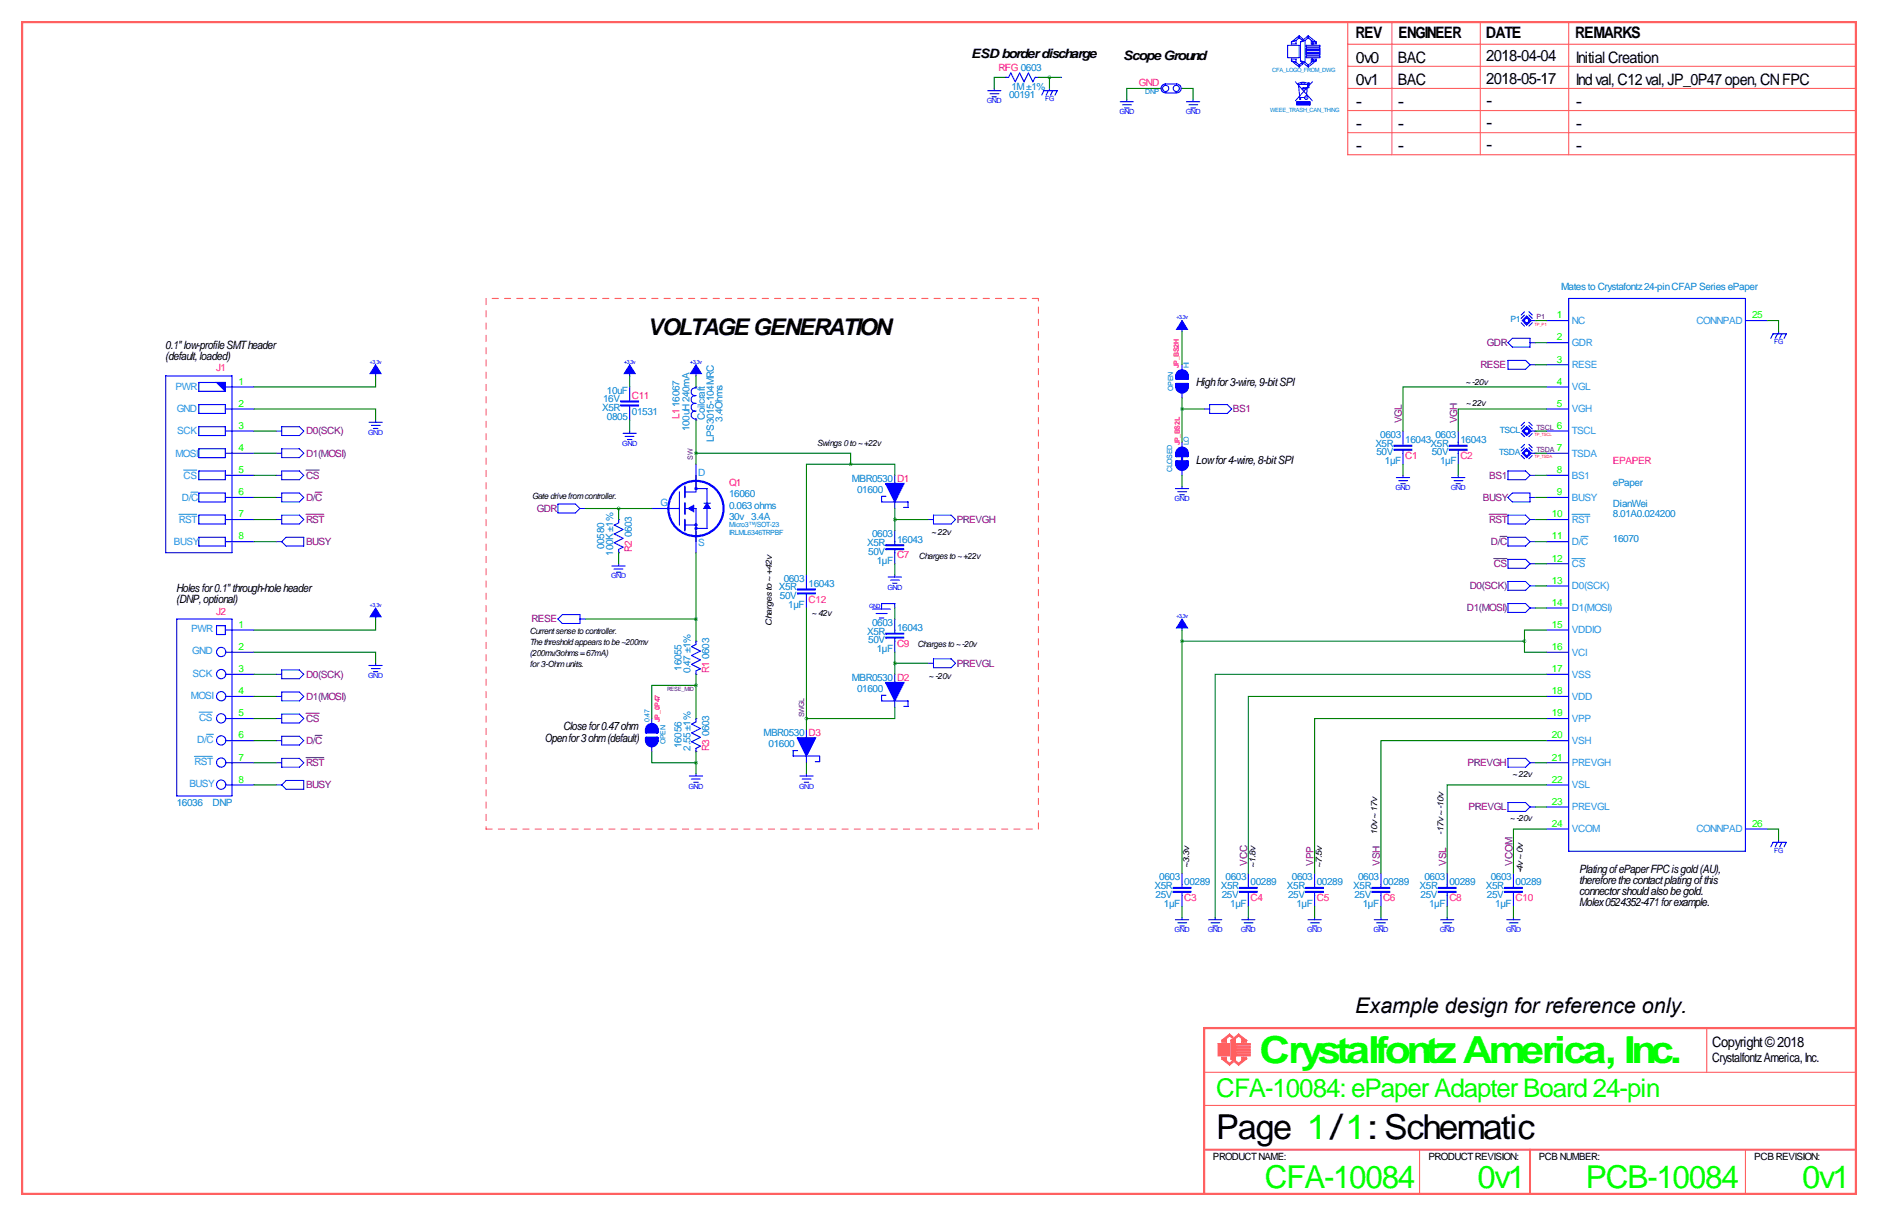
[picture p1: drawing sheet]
<svg xmlns="http://www.w3.org/2000/svg" width="432mm" height="279mm" viewBox="0 0 432 279" stroke-linecap="round" stroke-linejoin="round" font-family="sans-serif">
<g fill="none" stroke="#ff6060" stroke-width=".25">
<path d="M309.9 5.1v30.5h116.8M309.9 15.2h116.8M309.9 10.2h116.8M320 5.1v30.5M340.4 5.1v30.5M360.7 5.1v30.5M309.9 30.5h116.8M309.9 25.4h116.8M309.9 20.3h116.8M392.4 236.2v10.2M276.9 254h149.8M276.9 246.4h149.8"/>
<path d="M326.4 264.2v10.1M401.3 264.2v10.1"/>
</g>
<g fill="#ff6060" stroke="#ff6060" stroke-width=".23">
<path d="M280.9 239l1.8-1.4v.4l-.7 .7z"/>
<path d="M285.9 238.9l.7 .1v.5h-.7z"/>
<path d="M282.7 237.6l.8 .7-.2 .2-.6-.5z"/>
<path d="M283 239l1.8-1.4v.4l-.7 .7z"/>
<path d="M284.8 237.6l1.8 1.4-.7-.1-1.1-.9z"/>
<path d="M284.3 239.8h3.2v.3h-3.2z"/>
<path d="M284.3 240.4h3.2v.3h-3.2z"/>
<path d="M284.3 241h3.2v.4h-3.2z"/>
<path d="M285.5 238.7l.4 .2v.6h-.4z"/>
<path d="M285.9 242.9h.7v.4l-.7 .1z"/>
<path d="M282.7 244.3l.6-.5 .2 .3-.8 .7z"/>
<path d="M283 243.3l1.1 .4 .7 .6v.5z"/>
<path d="M284.8 244.3l1.1-.9 .7-.1-1.8 1.5z"/>
<path d="M284.3 241.7h3.2v.3h-3.2z"/>
<path d="M284.3 242.3h3.2v.3h-3.2z"/>
<path d="M285.5 242.9h.4v.5l-.4 .3z"/>
<path d="M283 239l1.1-.3v5l-1.1-.4z"/>
<path d="M280.9 239l1.1-.3v.8h-1.1z"/>
<path d="M280.9 242.9h1.1v.8l-1.1-.4z"/>
<path d="M280.1 239.8h2.6v2.8h-2.6z"/>
<path d="M280.9 243.3l1.1 .4 .7 .6v.5z"/>
</g>
<path d="M276.9 264.2h149.8M351.8 264.2v10.1" fill="none" stroke="#ff6060" stroke-width=".46"/>
<path d="M5.1 5.1h421.6v269.2h-421.6zM426.7 236.2h-149.8v38.1" fill="none" stroke="#ff6060" stroke-width=".51"/>
<path d="M111.8 68.6v121.9M238.8 68.6h-127M111.8 190.5h127M238.8 190.5v-121.9" fill="none" stroke="#ff6060" stroke-width=".25" stroke-dasharray="1.4 1.4"/>
<g fill="none" stroke="#00f" stroke-width=".23">
<path d="M231.1 17.8h.1M231.1 17.8h.3M238.5 17.8h.3M238.8 17.8h.1M243.8 17.8h.1M243.8 17.8h.3M296.1 10.4h2.6v2.9h-2.6zM296.9 14l1.8 1.4M296.9 14l1.1 .3M296.9 14v-.4h1.1v.7M297.8 18.8l4 4.4M298 9.3v.8h-1.1v-.4"/>
<path d="M298 14.3l.7 .6M298 9.3l-1.1 .4M298.3 19.4h2.6M298.4 19.4l.1-.2a2.39 2.39 0 0 1 2.3 0v.2M298.6 19.4l.3 3M298.7 14.9l.6-.4 .2 .2-.8 .7M298.7 8.2l.8 .7-.2 .2-.6-.4M298.7 8.2v.5M298.7 14.9v.5M298.7 8.2l-1.8 1.5M298.7 8.7l-.7 .6M299 9.7v4.3"/>
<path d="M299 14l1.1 .3M299 14l1.8 1.4M299.2 19h.9M300.1 9.3v5M300.1 9.3l-1.1 .4M300.1 14.3l.7 .6M300.3 10.4h3.2v.4h-3.2zM300.3 12.9h3.2v.4h-3.2zM300.3 11h3.2v.4h-3.2zM300.3 11.6h3.2v.4h-3.2zM300.3 12.3h3.2v.3h-3.2zM300.7 19.4l-.3 2.6"/>
<path d="M300.7 19.7h.2v.5h-.2M300.8 8.2v.5M300.8 14.9v.5M300.8 8.2l-1.8 1.5M300.8 8.7l-.7 .6M300.8 8.2l1.8 1.5M300.8 8.7l1.1 .9M301.8 18.8l-4 4.4M301.9 9.6v.5M301.9 13.6v.5M301.9 9.6l.7 .1M301.9 9.6l-.4-.3v.8h1.1v-.4"/>
<path d="M301.9 14.1l-1.1 .8M302.6 14v-.4h-1.1v.7l.4-.2M302.6 14l-.7 .1M302.6 14l-1.8 1.4M266.7 20.3h.1M266.7 20.3h.3M271.5 20.3h.3M271.8 20.3h.1M298.2 23.4h3v.7h-3zM298.2 23.5h3M298.2 23.6h3M298.2 23.7h3"/>
<path d="M298.2 23.8h3M298.2 23.9h3M298.2 24h3M298.9 22.4v.4h.2v-.4M298.9 22.4h1.1M299.6 20.2h.8v.2h-.8zM346.7 78.7l1-1h4.1v2.1h-4.1zM351.8 78.7h1.3M352.8 73.7h.3M353.1 73.7h.1M63.5 99.1h1.3M64.8 98h4l1 1.1-1 1h-4z"/>
<path d="M160 96.5h.1M160 88.9h.1M160 88.9v.3M160 96.3v.2M276.9 94h1.2M278.1 93h4.1l1 1-1 1h-4.1zM346.7 82.8h4.1l1 1-1 1h-4.1zM351.8 83.8h1.3M352.8 99.1h.3M353.1 99.1h.1M63.5 104.1h1.3M63.5 119.4h1.3"/>
<path d="M63.5 109.2h1.3M63.5 114.3h1.3M64.8 118.4h4l1 1-1 1h-4zM64.8 108.2h4l1 1-1 1h-4zM64.8 113.3h4l1 1-1 1h-4zM64.8 103.1h4l1 1-1 1.1h-4zM128.3 115.8h4l1.1 1-1.1 1.1h-4zM133.4 116.8h1.2M142.2 119.4h.1M142.2 119.4v.2M213.4 119.4h1.2M214.6 118.4h4.1l1 1-1 1h-4.1z"/>
<path d="M346.7 118.4h4.1l1 1-1 1h-4.1zM346.7 108.2h4.1l1 1-1 1h-4.1zM346.7 114.3l1-1h4.1v2h-4.1zM351.8 119.4h1.3M351.8 109.2h1.3M351.8 114.3h1.3M352.8 104.1h.3M353.1 104.1h.1M63.5 124.5h1.3M65.8 123.4h4v2.1h-4l-1-1zM142.2 127h.1M142.2 126.7v.3"/>
<path d="M346.7 123.4h4.1l1 1.1-1 1h-4.1zM346.7 128.5h4.1l1 1-1 1.1h-4.1zM346.7 133.6h4.1l1 1-1 1h-4.1zM346.7 138.7h4.1l1 1-1 1h-4.1zM351.8 134.6h1.3M351.8 139.7h1.3M351.8 124.5h1.3M351.8 129.5h1.3M63.5 154.9h1.3M64.8 153.9h4l1 1-1 1.1h-4zM64.8 159h4l1 1-1 1h-4zM128.3 142.2l1-1h4.1v2.1h-4.1z"/>
<path d="M133.4 142.2h1.2M160 154.9h.1M160 147.3h.1M160 147.3v.3M160 154.7v.2M213.4 152.4h1.2M214.6 151.4h4.1l1 1-1 1h-4.1zM63.5 175.3h1.3M63.5 160h1.3M63.5 165.1h1.3M63.5 170.2h1.3M64.8 174.2h4l1 1.1-1 1h-4z"/>
<path d="M64.8 164.1h4l1 1-1 1h-4zM64.8 169.2h4l1 1-1 1h-4zM160 172.7h.1M160 165.1h.1M160 165.1v.3M160 172.5v.2M346.7 174.2h4.1l1 1.1-1 1h-4.1zM351.8 175.3h1.3M63.5 180.3h1.3M64.8 180.3l1-1h4v2.1h-4zM346.7 184.4h4.1l1 1-1 1h-4.1zM351.8 185.4h1.3"/>
<circle cx="300.9" cy="19.2" r=".2"/>
<circle cx="300.3" cy="22.5" r=".05"/>
<circle cx="300.3" cy="22.5" r=".41"/>
</g>
<g fill="none" stroke="#00f" stroke-width=".25">
<path d="M231.4 17.8h.5l.5-1 1 2 1-2 1.1 2 1-2 1 2 .5-1h.5M267.3 19.6l.7-.3h2.5a1.02 1.02 0 0 1 1.1 1 1.02 1.02 0 0 1-1.1 1h-2.5a1.02 1.02 0 0 1-1-.6 1.02 1.02 0 0 1 .3-1.1zM227.1 20.8h3M227.6 21.5h2.1M228.1 22.3h1M228.6 20.3v.5M239.5 21.8l.5-1h3.1l-.5 1M241 20.8l-.5 1M241.3 20.3v.5M242.1 20.8l-.5 1M257.6 23.4h3M258.1 24.1h2"/>
<path d="M258.6 24.8h1M259.1 22.9v.5M272.8 23.4h3M273.4 24.1h2M273.8 24.8h1M274.3 22.9v.5M271.8 74.7v1.5M349.8 74.2l.7 .7M350.3 73.4v.5M350.5 73.2h1v1h-1zM350.5 71.6l-.7 .8M350.5 72.4l-.7 .8"/>
<path d="M350.8 74.4h.5M350.8 72.9h.5M351 72.6l1 1.1-1 1-1-1zM351.5 71.6l.8 .8M351.5 72.4l.8 .8M351.8 73.4v.5M352 73.7h.8M352.3 74.2l-.8 .7M355.6 73.7h5.1M355.6 78.7h5.1M360.7 68.6h40.6v127h-40.6zM401.3 73.7h5.1"/>
<path d="M407.2 77.7l.5-1h3l-.5 1M408.7 76.7l-.5 1M408.9 76.2v.5M409.7 76.7l-.5 1M38.1 86.4h15.2v40.6h-15.2zM45.7 87.9h6.1v2h-6.1zM45.7 93h6.1v2h-6.1zM45.7 98h6.1v2.1h-6.1zM51.8 99.1h6.6M51.8 94h6.6M51.8 88.9h6.6M84.8 97h3.1"/>
<path d="M85.4 97.7h2M85.9 98.5h1M86.4 84.8v1.6M86.4 96.5v.5M143.3 99.6h3M144.8 84.8v1.6M144.8 88.9v3.4M144.8 93.2v3.3M144.8 99.1v.5M160 90.9a.91 .91 0 0 0-1.1 .9 .91 .91 0 0 0 1.1 .9M160 92.7a.91 .91 0 0 0-1.1 .9 .91 .91 0 0 0 1.1 .9 .91 .91 0 0 0-1.1 .9 .91 .91 0 0 0 1.1 .8M160 88.9v.2a.91 .91 0 0 0-1.1 .9 .91 .91 0 0 0 1.1 .9"/>
<path d="M160 84.8v1.6M160 96.3v.2M271.8 83.8v2.6M271.8 88.9v2.5M322.6 99.1v3.3M335.3 99.1v3.3M349.8 99.6l.7 .7M350 99.1l1-1.1 1 1.1-1 1zM350.3 98.8v.5M350.5 97l-.7 .8M350.5 98.6h1v1h-1zM350.5 97.8l-.7 .8"/>
<path d="M350.8 99.8h.5M350.8 98.3h.5M351.5 97l.8 .8M351.5 97.8l.8 .8M351.8 98.8v.5M352 99.1h.8M352.3 99.6l-.8 .7M355.6 99.1h5.1M355.6 94h5.1M355.6 88.9h5.1M355.6 83.8h5.1M45.7 113.3h6.1v2h-6.1z"/>
<path d="M45.7 103.1h6.1v2.1h-6.1zM45.7 108.2h6.1v2h-6.1zM45.7 118.4h6.1v2h-6.1zM51.8 104.1h6.6M51.8 109.2h6.6M51.8 114.3h6.6M51.8 119.4h6.6M142.2 119.6v.5l-1 .6 2.1 1-2.1 1 2.1 1-2.1 1 2.1 1-1.1 .5v.5M143.7 100.3h2M144.3 101h1M149.9 116.8h6.3M156.2 113v7.6"/>
<path d="M157.5 116.8h2.5v10.2M160 106.7v6.3h-2.5M160 112.3h2.6v9.1h-2.6M161.8 115.6h1.6M203.7 114h-1v1.3h6.1v1.3h-1M205.7 109.2v2.6M205.7 114.3v2.5M270.3 112.3h3M270.8 113h2M271.3 113.7h1M271.8 101.6v2.5M271.8 106.7v2.5"/>
<path d="M271.8 111.8v.5M321.1 109.7h3M321.6 110.4h2M322.1 111.2h1M322.6 103.3v3.4M322.6 109.2v.5M333.8 109.7h3M334.3 110.4h2M334.8 111.2h1M335.3 103.3v3.4M335.3 109.2v.5M349.8 104.6l.7 .8"/>
<path d="M350 104.1l1-1 1 1-1 1.1zM350.3 103.9v.5M350.5 103.6h1v1h-1zM350.5 102.1l-.7 .8M350.5 102.9l-.7 .7M350.8 104.9h.5M350.8 103.4h.5M351.5 102.1l.8 .8M351.5 102.9l.8 .7M351.8 103.9v.5M352 104.1h.8M352.3 104.6l-.8 .8"/>
<path d="M355.6 104.1h5.1M355.6 109.2h5.1M355.6 114.3h5.1M355.6 119.4h5.1M45.7 123.4h6.1v2.1h-6.1zM51.8 124.5h6.6M140.7 130h3.1M141.2 130.8h2M141.7 131.5h1M142.2 129.5v.5M157.5 120.7h2.5M185.4 132.1v3.3"/>
<path d="M185.4 136.3v3.4M200.7 140h4M204.2 132.6h3.1M204.8 133.3h2M205.2 134h1M205.7 139.7v-1h-3v1.3M205.7 121.9v3.4M205.7 126.2v3.3M205.7 132.1v.5M355.6 124.5h5.1M355.6 129.5h5.1M355.6 134.6h5.1"/>
<path d="M355.6 139.7h5.1M40.6 142.2h12.7v40.7h-12.7zM49.8 143.8h2v2h-2zM51.8 154.9h6.6M51.8 149.9h6.6M51.8 144.8h6.6M84.8 152.9h3.1M85.4 153.6h2M85.9 154.3h1M86.4 140.7v1.5M86.4 152.4v.5M160 147.6v.5l-1 .5 2 1-2 1 2 1-2 1.1 2 1-1 .5v.5"/>
<path d="M201.4 141h2.6M202.2 142h1M203.7 159.8h-1v1.2h6.1v1.3h-1M205.7 142.2v3.4M205.7 146.5v3.4M205.7 154.9v2.6M271.8 143.3v1.5M355.6 154.9h5.1M355.6 149.9h5.1M355.6 144.8h5.1M51.8 165.1h6.6M51.8 170.2h6.6"/>
<path d="M51.8 175.3h6.6M51.8 160h6.6M149.9 165.1v2.5M149.9 170.2v2.5M158.5 178.3h3M159 179h2M159.5 179.7h1M160 165.4v.5l-1 .5 2 1-2 1 2 1-2 1 2 1-1 .6v.5M160 177.8v.5M183.4 172.5h-1v1.2h6.1v1.3h-1M183.9 178.3h3M184.5 179h2"/>
<path d="M184.9 179.7h1M185.4 167.6v2.6M185.4 172.7v2.6M185.4 177.8v.5M205.7 160v2.6M355.6 165.1h5.1M355.6 170.2h5.1M355.6 175.3h5.1M355.6 160h5.1M51.8 180.3h6.6M355.6 180.3h5.1M355.6 185.4h5.1"/>
<path d="M355.6 190.5h5.1M401.3 190.5h5.1M407.2 194.6l.5-1.1h3l-.5 1.1M408.7 193.5l-.5 1.1M408.9 193v.5M409.7 193.5l-.5 1.1M270.3 211.3h3M270.8 212h2M271.3 212.8h1M271.8 200.7v3.3M271.8 204.9v3.4M271.8 210.8v.5"/>
<path d="M277.9 211.3h3M278.4 212h2.1M278.9 212.8h1M279.4 210.8v.5M285.5 211.3h3M286.1 212h2M286.5 212.8h1M287 200.7v3.3M287 204.9v3.4M287 210.8v.5M300.7 211.3h3.1M301.3 212h2"/>
<path d="M301.8 212.8h1M302.3 200.7v3.3M302.3 204.9v3.4M302.3 210.8v.5M316 211.3h3M316.5 212h2.1M317 212.8h1M317.5 200.7v3.3M317.5 204.9v3.4M317.5 210.8v.5M331.2 211.3h3.1M331.8 212h2"/>
<path d="M332.2 212.8h1M332.7 200.7v3.3M332.7 204.9v3.4M332.7 210.8v.5M346.5 211.3h3M347 212h2M347.5 212.8h1M348 200.7v3.3M348 204.9v3.4M348 210.8v.5"/>
<circle cx="268" cy="20.3" r=".71"/>
<circle cx="270.5" cy="20.3" r=".71"/>
<circle cx="351" cy="73.7" r=".51"/>
<circle cx="351" cy="99.1" r=".51"/>
<circle cx="160" cy="112.3" r=".25"/>
<circle cx="351" cy="104.1" r=".51"/>
<circle cx="160" cy="120.6" r=".25"/>
<circle cx="160" cy="121.4" r=".25"/>
<circle cx="50.9" cy="149.8" r="1.07"/>
<circle cx="50.9" cy="160" r="1.07"/>
<circle cx="50.9" cy="154.9" r="1.07"/>
<circle cx="50.9" cy="175.2" r="1.07"/>
<circle cx="50.9" cy="170.1" r="1.07"/>
<circle cx="50.9" cy="165" r="1.07"/>
<circle cx="50.9" cy="180.3" r="1.07"/>
</g>
<g fill="#00f" stroke="#00f" stroke-width=".38">
<path d="M203.7 111.2h4.1l-2.1 4z"/>
<path d="M203.7 156.9h4.1l-2.1 4z"/>
<path d="M183.4 169.6h4.1l-2.1 4z"/>
</g>
<g fill="#00f" stroke="#00f" stroke-width=".25">
<path d="M269.7 203.9h4.1v.2h-4.1z"/>
<path d="M269.7 204.8h4.1v.2h-4.1z"/>
<path d="M285 203.9h4.1v.2h-4.1z"/>
<path d="M285 204.8h4.1v.2h-4.1z"/>
<path d="M300.2 203.9h4.1v.2h-4.1z"/>
<path d="M300.2 204.8h4.1v.2h-4.1z"/>
<path d="M315.5 203.9h4v.2h-4z"/>
<path d="M315.5 204.8h4v.2h-4z"/>
<path d="M330.7 203.9h4.1v.2h-4.1z"/>
<path d="M330.7 204.8h4.1v.2h-4.1z"/>
<path d="M345.9 203.9h4.1v.2h-4.1z"/>
<path d="M345.9 204.8h4.1v.2h-4.1z"/>
<path d="M320.5 102.3h4.1v.2h-4.1z"/>
<path d="M320.5 103.2h4.1v.2h-4.1z"/>
<path d="M333.2 102.3h4.1v.2h-4.1z"/>
<path d="M333.2 103.2h4.1v.2h-4.1z"/>
<path d="M203.7 125.2h4.1v.2h-4.1z"/>
<path d="M203.7 126.1h4.1v.2h-4.1z"/>
<path d="M203.7 145.5h4.1v.2h-4.1z"/>
<path d="M203.7 146.4h4.1v.2h-4.1z"/>
<path d="M142.7 93.1h4.1v.2h-4.1z"/>
<path d="M142.7 92.2h4.1v.2h-4.1z"/>
<path d="M49.8 87.9h2v2z"/>
<path d="M183.4 135.3h4.1v.2h-4.1z"/>
<path d="M183.4 136.2h4.1v.2h-4.1z"/>
</g>
<path d="M270.5 88.3h2.5a1.36 1.36 0 0 1-1.2 1.8 1.36 1.36 0 0 1-1.3-1.8zM270.8 88.6h2l-.3 .6h-1.5l.3 .5h1M270.8 85.6a1.34 1.34 0 0 1 1.7-.3 1.34 1.34 0 0 1 .5 1.7h-2.5v-.7zM272.3 85.6h-1l-.3 .5h1.5l.3 .5h-2M270.5 106.1h2.5a1.36 1.36 0 0 1-1.2 1.8 1.36 1.36 0 0 1-1.3-1.8zM270.5 104.1a1.32 1.32 0 0 1 1.6-1.1 1.32 1.32 0 0 1 .9 1.7h-2.5v-.6M270.8 106.2h2v.5h-2v.5h2l-.5 .5h-1M271.3 103.1h1l.5 .5h-2v.5h2v.5h-2M148.6 169.6h2.5a1.36 1.36 0 0 1-1.2 1.8 1.36 1.36 0 0 1-1.3-1.8zM148.9 166.9a1.34 1.34 0 0 1 1.7-.3 1.34 1.34 0 0 1 .5 1.6h-2.5v-.6zM149.4 166.9h1l.2 .5h-1.5l-.3 .5h2.1M150.9 169.9h-2.1l.3 .5h1.5l-.2 .5h-1" fill="none" stroke="#00f" stroke-width=".63"/>
<g fill="none" stroke="#00f" stroke-width=".51">
<path d="M271.8 104.4v2"/>
<circle cx="160" cy="116.8" r="6.4"/>
</g>
<path d="M41.1 118.2h4.1M42.2 108h3M43.9 113.1h1.6M361.4 118.2h4.1M361.4 128.3h3.1M363.6 123.3h1.5M44.7 173.8h4.1M45.8 163.6h3M47.5 168.7h1.6" fill="none" stroke="#2291ff" stroke-width=".25"/>
<path d="M157.5 111.8v2.5M157.5 115.6v2.5M157.5 119.4v2.5" fill="none" stroke="#00f" stroke-width=".38"/>
<g fill="#00f" stroke="#00f" stroke-width=".23">
<path d="M158.2 116.8l1.3-.7v1.5z"/>
<path d="M162.6 115.6l.7 1.2h-1.5z"/>
<path d="M160 83.8l1.3 2.1h-2.5z"/>
<path d="M144.8 83.8l1.2 2.1h-2.5z"/>
<path d="M271.8 142.2l1.3 2.1h-2.6z"/>
<path d="M86.4 83.8l1.2 2.1h-2.5z"/>
<path d="M86.4 139.7l1.2 2h-2.5z"/>
<path d="M271.8 73.7l1.3 2h-2.6z"/>
</g>
<path d="M70.4 118.2h4M70.4 108h3M72.5 113.1h1.5M342.4 118.2h4.1M343.5 128.3h3M344.9 123.3h1.6M70.4 163.9h3M70.4 174.1h4M72.5 169h1.5" fill="none" stroke="#800080" stroke-width=".25"/>
<g fill="none" stroke="#008000" stroke-width=".25">
<path d="M231.1 17.8h-2.5v2.5M238.8 17.8h5M241.3 17.8v2.5M266.7 20.3h-7.6v2.6M271.8 20.3h2.5v2.6M271.8 76.2v7.6M353.1 73.7h2.5M353.1 78.7h2.5M406.4 73.7h2.5v2.5M58.4 94h28v2.5M58.4 99.1h5.1M86.4 86.4v2.5h-28"/>
<path d="M144.8 86.4v2.5M144.8 96.5v2.6M160 86.4v2.5M160 96.5v10.2M271.8 91.4v10.2M271.8 94h5.1M353.1 99.1h2.5M353.1 83.8h2.5M355.6 88.9h-33v10.2M355.6 94h-20.3v5.1M58.4 119.4h5.1M58.4 104.1h5.1"/>
<path d="M58.4 109.2h5.1M58.4 114.3h5.1M134.6 116.8h15.3M142.2 116.8v2.6M160 104.1h35.6v2.6M195.6 106.7h-10.2v25.4M195.6 106.7h10.1v2.5M205.7 116.8v5.1M205.7 119.4h7.7M271.8 109.2v2.6M322.6 106.7v2.5M335.3 106.7v2.5"/>
<path d="M353.1 119.4h2.5M353.1 104.1h2.5M353.1 109.2h2.5M353.1 114.3h2.5M58.4 124.5h5.1M142.2 127v2.5M160 127v20.3M185.4 139.7v27.9M205.7 129.5v2.6M205.7 139.7v2.5M353.1 124.5h2.5M353.1 129.5h2.5"/>
<path d="M353.1 134.6h2.5M353.1 139.7h2.5M58.4 149.9h28v2.5M58.4 154.9h5.1M86.4 142.2v2.6h-28M134.6 142.2h25.4M160 157.5h-10.1v7.6M160 154.9v10.2M205.7 149.9v5M205.7 152.4h7.7M271.8 144.8v55.9M271.8 147.3h78.7"/>
<path d="M350.5 147.3v2.6h5.1M355.6 144.8h-5.1v2.5M355.6 154.9h-76.2v55.9M58.4 160h5.1M58.4 165.1h5.1M58.4 175.3h5.1M58.4 170.2h5.1M149.9 172.7v2.6h10.1M160 172.7v5.1M185.4 175.3v2.5M205.7 162.6v2.5h-20.3M353.1 175.3h2.5"/>
<path d="M355.6 170.2h-38.1v30.5M355.6 160h-68.6v40.7M355.6 165.1h-53.3v35.6M58.4 180.3h5.1M353.1 185.4h2.5M355.6 180.3h-22.9v20.4M355.6 190.5h-7.6v10.2M406.4 190.5h2.5v2.5M271.8 208.3v2.5M287 208.3v2.5M302.3 208.3v2.5M317.5 208.3v2.5"/>
<path d="M332.7 208.3v2.5M348 208.3v2.5"/>
</g>
<path d="M142.2 116.8a.05 .05 0 0 0 .1 0 .05 .05 0 0 0-.1 0zM205.7 119.4a.05 .05 0 0 0 .1 0 .05 .05 0 0 0-.1 0zM205.7 152.4a.05 .05 0 0 0 .1 0 .05 .05 0 0 0-.1 0z" fill="#008000" stroke="#008000" stroke-width=".76"/>
<text font-size="8.6" fill="#0f0" x="289.6" y="244.2">Crystalfontz America, Inc.</text>
<g font-size="7.9">
<text x="279.7" y="261.7">Page 1 1: Schematic</text>
<text x="305.8" y="261.7">/</text>
</g>
<g font-size="7.3" fill="#0f0">
<text x="290.8" y="273">CFA-10084</text>
<text x="339.7" y="273">0v1</text>
<text x="364.6" y="273">PCB-10084</text>
<text x="414.4" y="273">0v1</text>
</g>
<text font-size="5.9" fill="#0f0" x="279.7" y="252.2">CFA-10084: ePaper Adapter Board 24-pin</text>
<text font-size="5.3" x="148.8" y="76.9">VOLTAGE GENERATION</text>
<text font-size="4.9" x="311.6" y="232.7">Example design for reference only.</text>
<g font-size="3.6">
<text x="311.7" y="8.8">REV</text>
<text x="321.6" y="8.8">ENGINEER</text>
<text x="341.6" y="8.8">DATE</text>
<text x="362.2" y="8.8">REMARKS</text>
<text x="311.8" y="14.4">0v0</text>
<text x="321.4" y="14.4">BAC</text>
<text x="341.7" y="14.1">2018-04-04</text>
<text x="362.3" y="14.4">Initial Creation</text>
<text x="311.8" y="19.5">0v1</text>
<text x="321.4" y="19.5">BAC</text>
<text x="341.7" y="19.2">2018-05-17</text>
<text x="362.3" y="19.5">Ind val, C12 val, JP_0P47 open, CN FPC</text>
<text x="311.8" y="24.5">-</text>
<text x="311.8" y="29.6">-</text>
<text x="321.4" y="24.5">-</text>
<text x="321.4" y="29.6">-</text>
<text x="341.7" y="24.3">-</text>
<text x="341.7" y="29.4">-</text>
<text x="362.3" y="24.5">-</text>
<text x="362.3" y="29.6">-</text>
<text x="311.8" y="34.7">-</text>
<text x="321.4" y="34.7">-</text>
<text x="341.7" y="34.4">-</text>
<text x="362.3" y="34.7">-</text>
</g>
<text font-size="3.3" x="393.7" y="240.6">Copyright © 2018</text>
<g font-size="3">
<text x="223.3" y="13.4">ESD border discharge</text>
<text x="258.2" y="13.9">Scope Ground</text>
<text x="393.7" y="244.1">Crystalfontz America, Inc.</text>
</g>
<g font-size="2.6">
<text x="38" y="82.7">(default, loaded)</text>
<text x="38" y="80.1">0.1&quot; low-profile SMT header</text>
<text x="275" y="88.8">High for 3-wire, 9-bit SPI</text>
<text x="275" y="106.6">Low for 4-wire, 8-bit SPI</text>
<text x="40.5" y="136">Holes for 0.1&quot; through-hole header</text>
<text x="40.5" y="138.5">(DNP, optional)</text>
<text x="129.5" y="167.8">Close for 0.47 ohm</text>
<text x="125.2" y="170.6">Open for 3 ohm (default)</text>
<text x="363.1" y="200.6">Plating of ePaper FPC is gold (AU),</text>
<text x="363.1" y="203.1">therefore the contact plating of this</text>
<text x="363.1" y="205.6">connector should also be gold.</text>
<text x="363.1" y="208.2">Molex 0524352-471 for example.</text>
</g>
<g font-size="2.3" fill="#ff0080">
<text x="229.6" y="16.3">RFG 0603</text>
<text x="261.9" y="19.8">GND</text>
<text x="49.7" y="85.3">J1</text>
<text x="145.3" y="91.7">C11</text>
<text x="156.2" y="96.3" transform="rotate(-90 156.2 96.3)">L1</text>
<text x="323.1" y="105.4">C1</text>
<text x="335.8" y="105.4">C2</text>
<text x="370.8" y="106.7">EPAPER</text>
<text x="167.6" y="111.8">Q1</text>
<text x="206.2" y="110.7">D1</text>
<text x="145.3" y="126.8" transform="rotate(-90 145.3 126.8)">R2</text>
<text x="206.2" y="128.3">C7</text>
<text x="49.7" y="141.2">J2</text>
<text x="185.9" y="138.4">C12</text>
<text x="206.2" y="148.6">C9</text>
<text x="163.1" y="154.7" transform="rotate(-90 163.1 154.7)">R1</text>
<text x="206.2" y="156.5">D2</text>
<text x="163.1" y="172.5" transform="rotate(-90 163.1 172.5)">R3</text>
<text x="185.9" y="169.2">D3</text>
<text x="272.3" y="207">C3</text>
<text x="287.5" y="207">C4</text>
<text x="302.8" y="207">C5</text>
<text x="318" y="207">C6</text>
<text x="333.2" y="207">C8</text>
<text x="348.5" y="207">C10</text>
</g>
<g font-size="2.3" fill="#0080c0">
<text x="232" y="22.6">00191</text>
<text x="232.6" y="20.6">1M ±1%</text>
<text x="358.9" y="66.5">Mates to Crystafontz 24-pin CFAP Series ePaper</text>
<text x="138.4" y="94.5">X5R</text>
<text x="138.7" y="92.5">16V</text>
<text x="139.5" y="90.4">10uF</text>
<text x="145.3" y="95.3">01531</text>
<text x="156.2" y="93.5" transform="rotate(-90 156.2 93.5)">16067</text>
<text x="139.5" y="96.5">0805</text>
<text x="158.5" y="99" transform="rotate(-90 158.5 99)">100uH 240mA</text>
<text x="162.1" y="96.5" transform="rotate(-90 162.1 96.5)">Coilcraft</text>
<text x="164.1" y="101.6" transform="rotate(-90 164.1 101.6)">LPS3015-104MRC</text>
<text x="166.1" y="96.9" transform="rotate(-90 166.1 96.9)">3.4Ohms</text>
<text x="317.3" y="100.6">0603</text>
<text x="323.1" y="101.9">16043</text>
<text x="330" y="100.6">0603</text>
<text x="335.8" y="101.9">16043</text>
<text x="316.2" y="102.6">X5R</text>
<text x="316.5" y="104.7">50V</text>
<text x="318.4" y="106.7">1µF</text>
<text x="328.9" y="102.6">X5R</text>
<text x="329.2" y="104.7">50V</text>
<text x="331.1" y="106.7">1µF</text>
<text x="195.9" y="110.7">MBR0530</text>
<text x="197.1" y="113.3">01600</text>
<text x="370.8" y="111.8">ePaper</text>
<text x="167.6" y="119.4">30v 3.4A</text>
<text x="167.6" y="116.8">0.063 ohms</text>
<text x="167.6" y="114.3">16060</text>
<text x="370.8" y="116.6">DianWei</text>
<text x="370.8" y="118.9">8.01A0.024200</text>
<text x="145.3" y="123.4" transform="rotate(-90 145.3 123.4)">0603</text>
<text x="199.4" y="125.5">X5R</text>
<text x="200.5" y="123.5">0603</text>
<text x="206.2" y="124.7">16043</text>
<text x="370.8" y="124.5">16070</text>
<text x="138.9" y="126.1" transform="rotate(-90 138.9 126.1)">00580</text>
<text x="141" y="127.7" transform="rotate(-90 141 127.7)">100K ±1%</text>
<text x="199.6" y="127.5">50V</text>
<text x="201.6" y="129.5">1µF</text>
<text x="179.1" y="135.6">X5R</text>
<text x="179.3" y="137.7">50V</text>
<text x="180.2" y="133.6">0603</text>
<text x="185.9" y="134.9">16043</text>
<text x="181.3" y="139.7">1µF</text>
<text x="200.5" y="143.8">0603</text>
<text x="199.4" y="145.8">X5R</text>
<text x="199.6" y="147.8">50V</text>
<text x="201.6" y="149.9">1µF</text>
<text x="206.2" y="145">16043</text>
<text x="156.7" y="154.1" transform="rotate(-90 156.7 154.1)">16055</text>
<text x="158.7" y="154.7" transform="rotate(-90 158.7 154.7)">0.47 ±1%</text>
<text x="163.1" y="151.4" transform="rotate(-90 163.1 151.4)">0603</text>
<text x="195.9" y="156.5">MBR0530</text>
<text x="197.1" y="159">01600</text>
<text x="156.7" y="171.9" transform="rotate(-90 156.7 171.9)">16056</text>
<text x="158.7" y="172.5" transform="rotate(-90 158.7 172.5)">2.55 ±1%</text>
<text x="163.1" y="169.2" transform="rotate(-90 163.1 169.2)">0603</text>
<text x="175.6" y="169.2">MBR0530</text>
<text x="176.7" y="171.7">01600</text>
<text x="40.6" y="185.2">16036</text>
<text x="48.9" y="185.2">DNP</text>
<text x="266.5" y="202.2">0603</text>
<text x="272.3" y="203.5">00289</text>
<text x="281.8" y="202.2">0603</text>
<text x="287.5" y="203.5">00289</text>
<text x="297" y="202.2">0603</text>
<text x="302.8" y="203.5">00289</text>
<text x="312.3" y="202.2">0603</text>
<text x="318" y="203.5">00289</text>
<text x="327.5" y="202.2">0603</text>
<text x="333.2" y="203.5">00289</text>
<text x="342.7" y="202.2">0603</text>
<text x="348.5" y="203.5">00289</text>
<text x="265.4" y="204.2">X5R</text>
<text x="265.7" y="206.3">25V</text>
<text x="267.6" y="208.3">1µF</text>
<text x="280.7" y="204.2">X5R</text>
<text x="280.9" y="206.3">25V</text>
<text x="282.9" y="208.3">1µF</text>
<text x="295.9" y="204.2">X5R</text>
<text x="296.2" y="206.3">25V</text>
<text x="298.1" y="208.3">1µF</text>
<text x="311.1" y="204.2">X5R</text>
<text x="311.4" y="206.3">25V</text>
<text x="313.3" y="208.3">1µF</text>
<text x="326.4" y="204.2">X5R</text>
<text x="326.6" y="206.3">25V</text>
<text x="328.6" y="208.3">1µF</text>
<text x="341.6" y="204.2">X5R</text>
<text x="341.9" y="206.3">25V</text>
<text x="343.8" y="208.3">1µF</text>
</g>
<g font-size="2.3" fill="#0f0">
<text x="358" y="73.2">1</text>
<text x="402.8" y="73.2">25</text>
<text x="358" y="78.2">2</text>
<text x="358" y="83.3">3</text>
<text x="54.9" y="88.4">1</text>
<text x="358" y="88.4">4</text>
<text x="54.9" y="93.5">2</text>
<text x="358" y="93.5">5</text>
<text x="54.9" y="98.6">3</text>
<text x="358" y="98.6">6</text>
<text x="54.9" y="103.6">4</text>
<text x="358" y="103.6">7</text>
<text x="54.9" y="108.7">5</text>
<text x="54.9" y="113.8">6</text>
<text x="358" y="108.7">8</text>
<text x="358" y="113.8">9</text>
<text x="54.9" y="118.9">7</text>
<text x="356.8" y="118.9">10</text>
<text x="54.9" y="124">8</text>
<text x="356.8" y="124">11</text>
<text x="356.8" y="129">12</text>
<text x="356.8" y="134.1">13</text>
<text x="356.8" y="139.2">14</text>
<text x="54.9" y="144.3">1</text>
<text x="54.9" y="149.4">2</text>
<text x="356.8" y="144.3">15</text>
<text x="356.8" y="149.4">16</text>
<text x="54.9" y="154.4">3</text>
<text x="356.8" y="154.4">17</text>
<text x="54.9" y="159.5">4</text>
<text x="356.8" y="159.5">18</text>
<text x="54.9" y="164.6">5</text>
<text x="356.8" y="164.6">19</text>
<text x="54.9" y="169.7">6</text>
<text x="356.8" y="169.7">20</text>
<text x="54.9" y="174.8">7</text>
<text x="54.9" y="179.8">8</text>
<text x="356.8" y="174.8">21</text>
<text x="356.8" y="179.8">22</text>
<text x="356.8" y="184.9">23</text>
<text x="356.8" y="190">24</text>
<text x="402.8" y="190">26</text>
</g>
<g font-size="2.3" fill="#2291ff">
<text x="361.4" y="74.4">NC</text>
<text x="390" y="74.4">CONNPAD</text>
<text x="361.4" y="79.5">GDR</text>
<text x="40.4" y="89.7">PWR</text>
<text x="361.4" y="84.6">RESE</text>
<text x="361.4" y="89.7">VGL</text>
<text x="40.6" y="94.7">GND</text>
<text x="361.4" y="94.7">VGH</text>
<text x="40.7" y="99.8">SCK</text>
<text x="361.4" y="99.8">TSCL</text>
<text x="40.3" y="104.9">MOSI</text>
<text x="361.4" y="104.9">TSDA</text>
<text x="42.2" y="110">CS</text>
<text x="160.5" y="109.5">D</text>
<text x="361.4" y="110">BS1</text>
<text x="41.8" y="115.1">D/C</text>
<text x="151.9" y="116.3">G</text>
<text x="361.4" y="115.1">BUSY</text>
<text x="40" y="125.2">BUSY</text>
<text x="41.1" y="120.1">RST</text>
<text x="160.5" y="125.5">S</text>
<text x="361.4" y="125.2">D/C</text>
<text x="361.4" y="120.1">RST</text>
<text x="361.4" y="130.3">CS</text>
<text x="361.4" y="135.4">D0(SCK)</text>
<text x="361.4" y="140.5">D1(MOSI)</text>
<text x="43.9" y="145.3">PWR</text>
<text x="361.4" y="145.5">VDDIO</text>
<text x="44.2" y="150.4">GND</text>
<text x="44.3" y="155.5">SCK</text>
<text x="361.4" y="150.6">VCI</text>
<text x="361.4" y="155.7">VSS</text>
<text x="43.9" y="160.5">MOSI</text>
<text x="361.4" y="160.8">VDD</text>
<text x="45.8" y="165.6">CS</text>
<text x="361.4" y="165.9">VPP</text>
<text x="45.4" y="170.7">D/C</text>
<text x="361.4" y="170.9">VSH</text>
<text x="44.7" y="175.8">RST</text>
<text x="361.4" y="176">PREVGH</text>
<text x="43.5" y="180.9">BUSY</text>
<text x="361.4" y="181.1">VSL</text>
<text x="361.4" y="186.2">PREVGL</text>
<text x="361.4" y="191.3">VCOM</text>
<text x="390" y="191.3">CONNPAD</text>
</g>
<g font-size="2.3" fill="#800080">
<text x="341.9" y="79.5">GDR</text>
<text x="340.4" y="84.6">RESE</text>
<text x="283.5" y="94.7">BS1</text>
<text x="70.4" y="99.8">D0(SCK)</text>
<text x="322.3" y="97.3" transform="rotate(-90 322.3 97.3)">VGL</text>
<text x="335" y="97.3" transform="rotate(-90 335 97.3)">VGH</text>
<text x="70.4" y="104.9">D1(MOSI)</text>
<text x="70.4" y="110">CS</text>
<text x="342.4" y="110">BS1</text>
<text x="70.4" y="115.1">D/C</text>
<text x="123.4" y="117.6">GDR</text>
<text x="341" y="115.1">BUSY</text>
<text x="70.4" y="120.1">RST</text>
<text x="70.4" y="125.2">BUSY</text>
<text x="220" y="120.1">PREVGH</text>
<text x="342.4" y="120.1">RST</text>
<text x="342.8" y="125.2">D/C</text>
<text x="343.5" y="130.3">CS</text>
<text x="337.9" y="135.4">D0(SCK)</text>
<text x="122.2" y="143">RESE</text>
<text x="337.3" y="140.5">D1(MOSI)</text>
<text x="70.4" y="155.7">D0(SCK)</text>
<text x="220" y="153.2">PREVGL</text>
<text x="70.4" y="160.8">D1(MOSI)</text>
<text x="70.4" y="165.9">CS</text>
<text x="70.4" y="170.9">D/C</text>
<text x="70.4" y="176">RST</text>
<text x="337.4" y="176">PREVGH</text>
<text x="70.4" y="181.1">BUSY</text>
<text x="337.7" y="186.2">PREVGL</text>
<text x="286.8" y="198.9" transform="rotate(-90 286.8 198.9)">VCC</text>
<text x="302" y="198.9" transform="rotate(-90 302 198.9)">VPP</text>
<text x="317.2" y="198.9" transform="rotate(-90 317.2 198.9)">VSH</text>
<text x="332.5" y="198.9" transform="rotate(-90 332.5 198.9)">VSL</text>
<text x="347.7" y="198.9" transform="rotate(-90 347.7 198.9)">VCOM</text>
</g>
<g font-size="2.3">
<text x="278.9" y="266.5">PRODUCT NAME:</text>
<text x="328.4" y="266.5">PRODUCT REVISION:</text>
<text x="353.8" y="266.5">PCB NUMBER:</text>
<text x="403.4" y="266.5">PCB REVISION:</text>
</g>
<g font-size="2" fill="#0080c0">
<text x="347.3" y="74.1">P1</text>
<text x="344.9" y="99.5">TSCL</text>
<text x="344.7" y="104.5">TSDA</text>
</g>
<g font-size="2">
<text x="337" y="88.5">~ -20v</text>
<text x="337" y="93.4">~ 22v</text>
<text x="187.9" y="102.5">Swings 0 to ~ +22v</text>
<text x="122.3" y="114.7">Gate drive from controller.</text>
<text x="214.1" y="122.8">~ 22v</text>
<text x="211.2" y="128.4">Charges to ~ +22v</text>
<text x="177.4" y="143.8" transform="rotate(-90 177.4 143.8)">Charges to ~ +42v</text>
<text x="186.6" y="141.6">~ 42v</text>
<text x="121.8" y="148.2">The threshold appears to be ~200mv</text>
<text x="121.8" y="145.7">Current sense to controller.</text>
<text x="211" y="148.7">Charges to ~ -20v</text>
<text x="121.8" y="150.8">(200mv/3ohms = 67mA)</text>
<text x="121.8" y="153.3">for 3-Ohm units.</text>
<text x="213.5" y="156.1">~ -20v</text>
<text x="347.7" y="178.5">~ 22v</text>
<text x="316.6" y="191.8" transform="rotate(-90 316.6 191.8)">10v ~ 17v</text>
<text x="331.9" y="191.8" transform="rotate(-90 331.9 191.8)">-17v ~ -10v</text>
<text x="347.1" y="188.6">~ -20v</text>
<text x="273.5" y="199.4" transform="rotate(-90 273.5 199.4)">~3.3v</text>
<text x="288.7" y="199.4" transform="rotate(-90 288.7 199.4)">~1.8v</text>
<text x="303.9" y="199.4" transform="rotate(-90 303.9 199.4)">~7.5v</text>
<text x="350.2" y="200.7" transform="rotate(-90 350.2 200.7)">-4v ~ 0v</text>
</g>
<g font-size="1.6" fill="#00f">
<text x="226.9" y="23.7">GND</text>
<text x="240.3" y="23.2">FG</text>
<text x="257.4" y="26.2">GND</text>
<text x="272.6" y="26.2">GND</text>
<text x="407.9" y="79.1">FG</text>
<text x="84.7" y="99.9">GND</text>
<text x="143.1" y="102.4">GND</text>
<text x="320.9" y="112.6">GND</text>
<text x="333.6" y="112.6">GND</text>
<text x="270.1" y="115.1">GND</text>
<text x="140.5" y="132.9">GND</text>
<text x="204" y="135.5">GND</text>
<text x="84.7" y="155.8">GND</text>
<text x="158.3" y="181.2">GND</text>
<text x="183.7" y="181.2">GND</text>
<text x="407.9" y="195.9">FG</text>
<text x="270.1" y="214.2">GND</text>
<text x="277.7" y="214.2">GND</text>
<text x="285.3" y="214.2">GND</text>
<text x="300.6" y="214.2">GND</text>
<text x="315.8" y="214.2">GND</text>
<text x="331" y="214.2">GND</text>
<text x="346.3" y="214.2">GND</text>
</g>
<g font-size="1.6" fill="#0080c0">
<text x="263.3" y="21.7">DNP</text>
<text x="269.7" y="89.7" transform="rotate(-90 269.7 89.7)">OPEN</text>
<text x="273.4" y="84.6" transform="rotate(-90 273.4 84.6)">HI</text>
<text x="273.4" y="102.4" transform="rotate(-90 273.4 102.4)">LO</text>
<text x="269.5" y="108.5" transform="rotate(-90 269.5 108.5)">CLOSED</text>
<text x="167.6" y="121.2">Micro3™/SOT-23</text>
<text x="167.6" y="122.9">IRLML6346TRPBF</text>
<text x="149.4" y="165.9" transform="rotate(-90 149.4 165.9)">0.47</text>
<text x="153" y="171" transform="rotate(-90 153 171)">OPEN</text>
</g>
<g font-size="1.6" fill="#800080">
<text x="353.3" y="73.4">P1</text>
<text x="353.3" y="98.8">TSCL</text>
<text x="159.3" y="105.7" transform="rotate(-90 159.3 105.7)">SW</text>
<text x="353.3" y="103.9">TSDA</text>
<text x="184.9" y="164.8" transform="rotate(-90 184.9 164.8)">SWGL</text>
</g>
<g font-size="1.6" fill="#ff0080">
<text x="271" y="84.6" transform="rotate(-90 271 84.6)">JP_BS2H</text>
<text x="271.3" y="102.4" transform="rotate(-90 271.3 102.4)">JP_BS2L</text>
<text x="151.7" y="165.9" transform="rotate(-90 151.7 165.9)">JP_0P47</text>
</g>
<g font-size="1.3" fill="#0080c0">
<text x="292.5" y="16.6">CFA_LOGO_FROM_DWG</text>
<text x="292.1" y="25.8">WEEE_TRASH_CAN_THING</text>
</g>
<g font-size="1.3" fill="#00f">
<text x="270.5" y="73.4">+3.3v</text>
<text x="85.1" y="83.6">+3.3v</text>
<text x="143.5" y="83.6">+3.3v</text>
<text x="158.7" y="83.6">+3.3v</text>
<text x="85.1" y="139.4">+3.3v</text>
<text x="199.8" y="139.7">GND</text>
<text x="270.5" y="142">+3.3v</text>
</g>
<text font-size="1.3" fill="#800080" x="153.4" y="158.9">RESE_MID</text>
<g font-size="1" fill="#ff0080">
<text x="352.8" y="74.8">TP_P1</text>
<text x="352.8" y="100.2">TP_TSCL</text>
<text x="352.8" y="105.3">TP_TSDA</text>
</g>
</svg>
